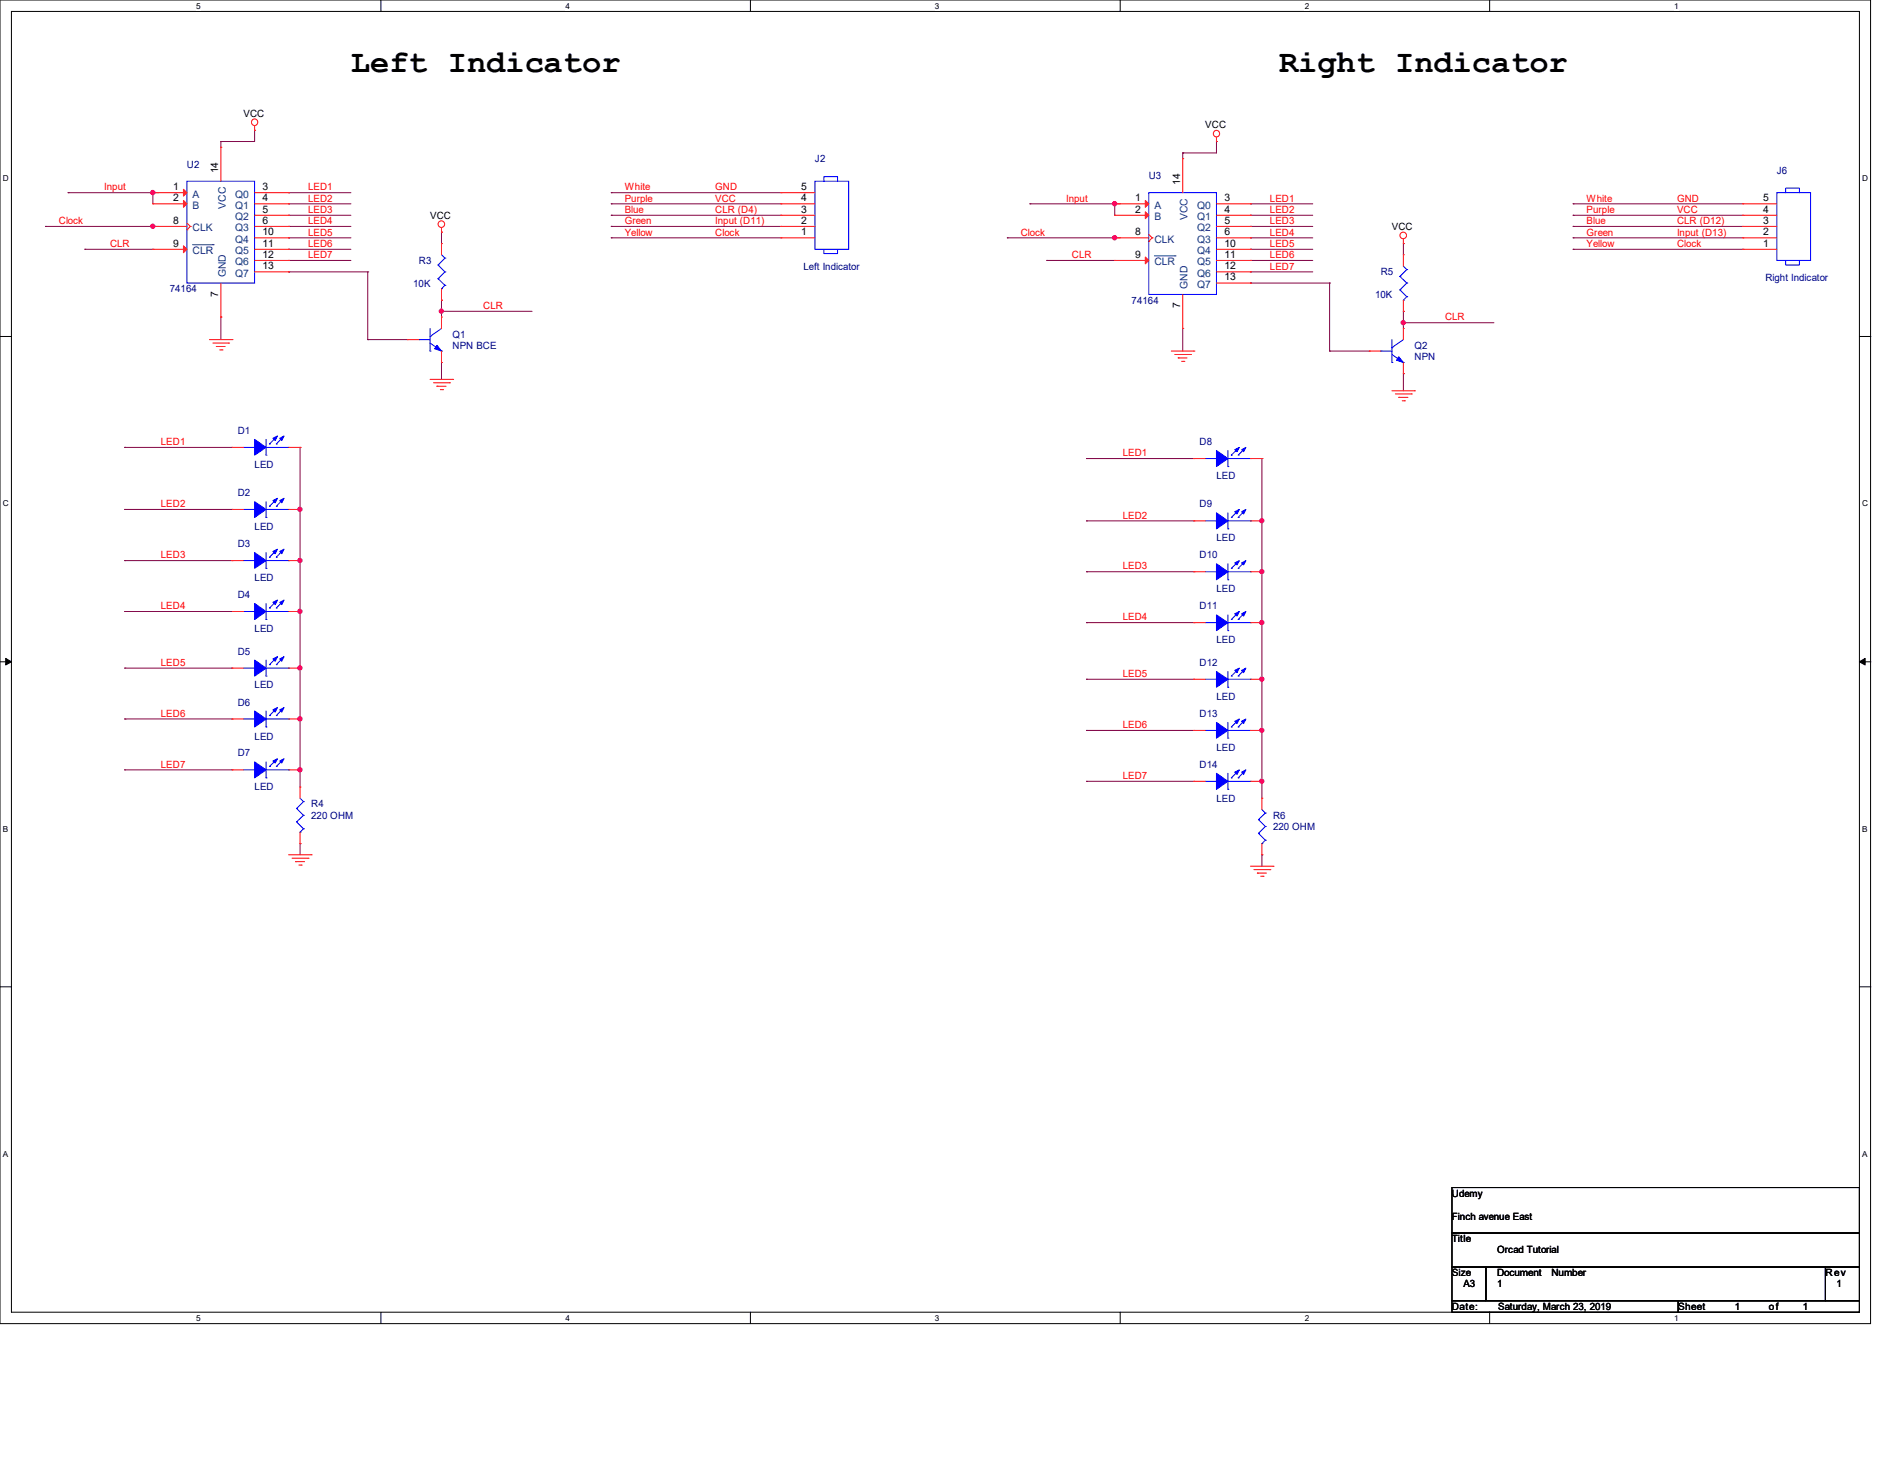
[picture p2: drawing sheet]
<svg xmlns="http://www.w3.org/2000/svg" width="279mm" height="216mm" viewBox="0 0 279 216" stroke-linecap="round" stroke-linejoin="round" font-family="sans-serif">
<path d="M0 0h277.1v196h-277.1zM1.7 1.7h273.8v192.6h-273.8z" fill="none" stroke="#000" stroke-width=".15"/>
<g fill="#fff">
<path d="M29 .2h.7v1.3h-.7z"/>
<path d="M29 194.5h.7v1.3h-.7z"/>
</g>
<path d="M56.4 0v1.7M56.4 194.3v1.7" fill="none" stroke="#000" stroke-width=".15"/>
<g fill="#fff">
<path d="M83.8 .2h.6v1.3h-.6z"/>
<path d="M83.8 194.5h.6v1.3h-.6z"/>
</g>
<path d="M111.2 0v1.7M111.2 194.3v1.7" fill="none" stroke="#000" stroke-width=".15"/>
<g fill="#fff">
<path d="M138.5 .2h.6v1.3h-.6z"/>
<path d="M138.5 194.5h.6v1.3h-.6z"/>
</g>
<path d="M165.9 0v1.7M165.9 194.3v1.7" fill="none" stroke="#000" stroke-width=".15"/>
<g fill="#fff">
<path d="M193.3 .2h.6v1.3h-.6z"/>
<path d="M193.3 194.5h.6v1.3h-.6z"/>
</g>
<path d="M220.7 0v1.7M220.7 194.3v1.7" fill="none" stroke="#000" stroke-width=".15"/>
<g fill="#fff">
<path d="M248 .2h.7v1.3h-.7z"/>
<path d="M248 194.5h.7v1.3h-.7z"/>
<path d="M.4 25.7h.9v1.4h-.9z"/>
<path d="M275.9 25.7h.8v1.4h-.8z"/>
<path d="M.4 73.9h.9v1.3h-.9z"/>
<path d="M275.9 73.9h.8v1.3h-.8z"/>
</g>
<path d="M0 49.8h1.7M275.5 49.8h1.7" fill="none" stroke="#000" stroke-width=".15"/>
<g fill="#fff">
<path d="M.4 122h.8v1.4h-.8z"/>
<path d="M275.9 122h.7v1.4h-.7z"/>
</g>
<path d="M0 98h1.7M275.5 98h1.7" fill="none" stroke="#000" stroke-width=".15"/>
<path d="M.8 97.5l.9 .5-.9 .5zM275.5 98l.8-.5v1z" fill="#000" stroke="#000" stroke-width=".15"/>
<g fill="#fff">
<path d="M.4 170.2h.8v1.3h-.8z"/>
<path d="M275.9 170.2h.7v1.3h-.7z"/>
</g>
<path d="M0 146.1h1.7M275.5 146.1h1.7M215.1 175.9h60.4v6.7h-60.4zM215.1 182.6h60.4v5h-60.4zM215.1 187.6h5v5h-5zM215.1 192.6h33.5v1.7h-33.5zM220.1 187.6h50.3v5h-50.3zM248.6 192.6h26.9v1.7h-26.9zM270.4 187.6h5.1v5h-5.1z" fill="none" stroke="#000" stroke-width=".15"/>
<g fill="none" stroke="#800040" stroke-width=".15">
<path d="M37.7 19.3h.1M37.7 19.3v1.7h-5M6.7 33.5h.1M6.7 33.5h16.8M10.1 28.5h.1M10.1 28.5h13.4M12.6 36.9h.1M12.6 36.9h10M22.6 28.5h.1M22.6 33.5h.1M22.6 28.5v1.7M32.7 21h.1"/>
<path d="M32.7 21v.8M42.8 28.5h.1M42.8 30.2h.1M42.8 31.9h.1M42.8 33.5h.1M42.8 35.2h.1M42.8 36.9h.1M42.8 38.6h.1M42.8 28.5h9.2M42.8 30.2h9.2M42.8 31.9h9.2M42.8 33.5h9.2"/>
<path d="M42.8 35.2h9.2M42.8 36.9h9.2M42.8 38.6h9.2M65.4 34.4h.1M65.4 34.4v1.7M90.6 28.5h.1M90.6 30.2h.1M90.6 31.9h.1M90.6 33.5h.1M90.6 35.2h.1M90.6 28.5h25.1M90.6 30.2h25.1"/>
<path d="M90.6 31.9h25.1M90.6 33.5h25.1M90.6 35.2h25.1M149.2 35.2h.1M149.2 35.2h16.8M152.6 30.2h.1M152.6 30.2h13.4M155.1 38.6h.1M155.1 38.6h10M165.1 30.2h.1M165.1 35.2h.1M165.1 30.2v1.7"/>
<path d="M175.2 22.6h.1M175.2 22.6v.9M180.2 21h.1M180.2 21v1.6h-5M185.3 30.2h.1M185.3 31.9h.1M185.3 33.5h.1M185.3 35.2h.1M185.3 36.9h.1M185.3 38.6h.1M185.3 30.2h9.2M185.3 31.9h9.2"/>
<path d="M185.3 33.5h9.2M185.3 35.2h9.2M185.3 36.9h9.2M185.3 38.6h9.2M207.9 36.1h.1M207.9 36.1v1.6M233 30.2h.1M233 31.9h.1M233 33.5h.1M233 35.2h.1M233 36.9h.1M233 30.2h25.2"/>
<path d="M233 31.9h25.2M233 33.5h25.2M233 35.2h25.2M233 36.9h25.2M32.7 46.9h.1M32.7 46.9v3.4M42.8 40.3h.1M42.8 40.3h11.7M54.5 40.3h.1M54.5 50.3h.1M54.5 40.3v10M54.5 50.3h5.9"/>
<path d="M65.4 44.4h.1M65.4 46.1h.1M65.4 53.7h.1M65.4 44.4v2.5M65.4 53.7v2.5M65.4 46.1h13.4M175.2 48.6h.1M175.2 48.6v3.4M185.3 40.3h.1M185.3 41.9h.1M185.3 40.3h9.2M185.3 41.9h11.7"/>
<path d="M197 41.9h.1M197 52h.1M197 41.9v10.1M197 52h5.9M207.9 46.1h.1M207.9 47.8h.1M207.9 55.3h.1M207.9 46.1v2.5M207.9 55.3v2.6M207.9 47.8h13.4M18.5 66.3h.1M18.5 75.4h.1"/>
<path d="M18.5 66.3h15.9M18.5 75.4h15.9M44.4 66.3h.1M44.4 75.4h.1M44.4 66.3v50.2M161 67.9h.1M161 77.1h.1M161 67.9h15.9M161 77.1h15.9M186.9 67.9h.1M186.9 77.1h.1M186.9 67.9v50.3"/>
<path d="M18.5 83h.1M18.5 90.6h.1M18.5 98.9h.1M18.5 83h15.9M18.5 90.6h15.9M18.5 98.9h15.9M44.4 83h.1M44.4 90.6h.1M44.4 98.9h.1M161 84.7h.1M161 92.2h.1M161 84.7h15.9"/>
<path d="M161 92.2h15.9M186.9 84.7h.1M186.9 92.2h.1M18.5 106.5h.1M18.5 114h.1M18.5 106.5h15.9M18.5 114h15.9M44.4 106.5h.1M44.4 114h.1M161 100.6h.1M161 108.2h.1M161 115.7h.1"/>
<path d="M161 100.6h15.9M161 108.2h15.9M161 115.7h15.9M186.9 100.6h.1M186.9 108.2h.1M186.9 115.7h.1M44.4 124.9h.1M44.4 124.9v1.7M186.9 126.6h.1M186.9 126.6v1.7"/>
</g>
<g fill="#f0f" stroke="#f0f" stroke-width=".15">
<circle cx="65.4" cy="46.1" r=".32"/>
<circle cx="44.4" cy="75.4" r=".32"/>
<circle cx="44.4" cy="90.5" r=".32"/>
<circle cx="44.4" cy="83" r=".32"/>
<circle cx="44.4" cy="106.4" r=".32"/>
<circle cx="44.4" cy="98.9" r=".32"/>
<circle cx="44.4" cy="114" r=".32"/>
<circle cx="22.6" cy="33.5" r=".32"/>
<circle cx="22.6" cy="28.5" r=".32"/>
<circle cx="165.1" cy="30.2" r=".32"/>
<circle cx="165.1" cy="35.2" r=".32"/>
<circle cx="207.9" cy="47.8" r=".32"/>
<circle cx="186.9" cy="77.1" r=".32"/>
<circle cx="186.9" cy="84.6" r=".32"/>
<circle cx="186.9" cy="100.6" r=".32"/>
<circle cx="186.9" cy="92.2" r=".32"/>
<circle cx="186.9" cy="115.7" r=".32"/>
<circle cx="186.9" cy="108.1" r=".32"/>
</g>
<g fill="none" stroke="#f00" stroke-width=".15">
<path d="M37.7 19.3h.1M37.7 18.6v.7M22.6 28.5h.1M22.6 30.2h.1M22.6 33.5h.1M22.6 36.9h.1M22.6 33.5h5.1M22.6 30.2h5.1M22.6 28.5h5.1M22.6 36.9h5.1M27.7 34h.1M27.7 33l.5 .5"/>
<path d="M28.2 33.5h.1M28.2 33.5l-.5 .5M32.7 21.8h.1M32.7 21.8v5M37.7 35.2h5.1M37.7 33.5h5.1M37.7 31.9h5.1M37.7 30.2h5.1M37.7 28.5h5.1M37.7 36.9h5.1M37.7 38.6h5.1M42.8 28.5h.1"/>
<path d="M42.8 30.2h.1M42.8 31.9h.1M42.8 33.5h.1M42.8 35.2h.1M42.8 36.9h.1M42.8 38.6h.1M65.4 34.4h.1M65.4 36.1h.1M65.4 33.7v.7M65.4 36.1v1.6M115.7 35.2h.1M115.7 33.5h.1"/>
<path d="M115.7 31.9h.1M115.7 30.2h.1M115.7 28.5h.1M115.7 35.2h5M115.7 33.5h5M115.7 31.9h5M115.7 30.2h5M115.7 28.5h5M165.1 30.2h.1M165.1 31.9h.1M165.1 35.2h.1M165.1 38.6h.1"/>
<path d="M165.1 35.2h5.1M165.1 31.9h5.1M165.1 30.2h5.1M165.1 38.6h5.1M170.2 35.7h.1M170.2 34.7l.5 .5M170.7 35.2h.1M170.7 35.2l-.5 .5M175.2 23.5h.1M175.2 23.5v5M180.2 21h.1M180.2 20.3v.7"/>
<path d="M180.2 35.2h5.1M180.2 33.5h5.1M180.2 31.9h5.1M180.2 30.2h5.1M180.2 36.9h5.1M180.2 38.6h5.1M185.3 30.2h.1M185.3 31.9h.1M185.3 33.5h.1M185.3 35.2h.1M185.3 36.9h.1M185.3 38.6h.1"/>
<path d="M207.9 36.1h.1M207.9 37.7h.1M207.9 35.4v.7M207.9 37.7v1.7M258.2 36.9h.1M258.2 35.2h.1M258.2 33.5h.1M258.2 31.9h.1M258.2 30.2h.1M258.2 35.2h5M258.2 33.5h5M258.2 31.9h5"/>
<path d="M258.2 30.2h5M258.2 36.9h5M31 50.3h3.4M31.5 50.8h2.4M32 51.3h.1M32 51.3h1.4M32.6 51.8h.3M32.7 46.9h.1M32.7 41.9v5M32.9 51.8h.1M33.9 50.8h.1M34.4 50.3h.1"/>
<path d="M37.7 40.3h5.1M42.8 40.3h.1M60.4 50.3h.1M60.4 50.3h1.7M63.7 56.2h3.4M64.2 56.7h2.4M64.7 57.2h.1M64.7 57.2h1.4M65.2 57.7h.4M65.4 46.9h.1M65.4 53.7h.1M65.4 44.4h.1"/>
<path d="M65.4 42.8v1.6M65.4 46.9v1.7M65.4 52v1.7M65.6 57.7h.1M66.6 56.7h.1M67.1 56.2h.1M173.5 52h3.4M174 52.5h2.4M174.5 53h.1M174.5 53h1.4M175 53.5h.4M175.2 48.6h.1"/>
<path d="M175.2 43.6v5M175.4 53.5h.1M176.4 52.5h.1M176.9 52h.1M180.2 40.3h5.1M180.2 41.9h5.1M185.3 40.3h.1M185.3 41.9h.1M202.9 52h.1M202.9 52h1.7M206.2 57.9h3.3M206.7 58.3h2.4"/>
<path d="M207.2 58.8h.1M207.2 58.8h1.4M207.7 59.4h.4M207.9 46.1h.1M207.9 48.6h.1M207.9 55.3h.1M207.9 44.4v1.7M207.9 48.6v1.7M207.9 53.7v1.6M208.1 59.4h.1M209.1 58.3h.1M209.5 57.9h.1"/>
<path d="M34.4 66.3h.1M34.4 75.4h.1M34.4 66.3h1.7M34.4 75.4h1.7M42.8 66.3h1.6M42.8 75.4h1.6M44.4 66.3h.1M44.4 75.4h.1M176.9 67.9h.1M176.9 77.1h.1M176.9 67.9h1.7M176.9 77.1h1.7"/>
<path d="M185.3 67.9h1.6M185.3 77.1h1.6M186.9 67.9h.1M186.9 77.1h.1M34.4 83h.1M34.4 90.6h.1M34.4 98.9h.1M34.4 83h1.7M34.4 90.6h1.7M34.4 98.9h1.7M42.8 83h1.6M42.8 90.6h1.6"/>
<path d="M42.8 98.9h1.6M44.4 83h.1M44.4 90.6h.1M44.4 98.9h.1M176.9 84.7h.1M176.9 92.2h.1M176.9 84.7h1.7M176.9 92.2h1.7M185.3 84.7h1.6M185.3 92.2h1.6M186.9 84.7h.1M186.9 92.2h.1"/>
<path d="M34.4 114h.1M34.4 106.5h.1M34.4 114h1.7M34.4 106.5h1.7M42.8 114h1.6M42.8 106.5h1.6M44.4 114h.1M44.4 116.5h.1M44.4 106.5h.1M44.4 116.5v1.7M176.9 100.6h.1M176.9 108.2h.1"/>
<path d="M176.9 115.7h.1M176.9 100.6h1.7M176.9 108.2h1.7M176.9 115.7h1.7M185.3 100.6h1.6M185.3 108.2h1.6M185.3 115.7h1.6M186.9 100.6h.1M186.9 108.2h.1M186.9 115.7h.1M186.9 118.2h.1M186.9 118.2v1.7"/>
<path d="M42.8 126.6h3.3M43.3 127.1h2.3M43.8 127.6h.1M43.8 127.6h1.3M44.3 128.1h.3M44.4 124.9h.1M44.4 123.2v1.7M44.6 128.1h.1M45.6 127.1h.1M46.1 126.6h.1M185.3 128.3h3.3M185.8 128.8h2.3"/>
<path d="M186.3 129.3h.1M186.3 129.3h1.3M186.8 129.8h.3M186.9 126.6h.1M186.9 124.9v1.7M187.1 129.8h.1M188.1 128.8h.1M188.6 128.3h.1"/>
<circle cx="37.7" cy="18.1" r=".48"/>
<circle cx="180.2" cy="19.8" r=".48"/>
<circle cx="65.4" cy="33.2" r=".49"/>
<circle cx="207.9" cy="34.9" r=".49"/>
</g>
<g fill="none" stroke="#00f" stroke-width=".15">
<path d="M27.7 26.8h10v15.1h-10zM64.9 39.2h.1M64.9 39.2l1 1.1M65.4 37.7l.5 .5M65.9 38.2h.1M65.9 38.2l-1 1M120.7 26.8h5v10.1h-5zM122 36.9v.6h2.1v-.6M122 26.8v-.6h2.1v.6M170.2 28.5h10v15.1h-10zM207.9 39.4l.5 .5M208.4 39.9h.1"/>
<path d="M208.4 39.9l-1 1M263.2 28.5h5v10.1h-5zM264.5 38.6v.6h2.1v-.6M264.5 28.5v-.6h2.1v.6M62.1 50.3h.1M62.1 50.3h1.6M63.7 49.8h.1M63.7 52h.1M63.7 50.8l1.7 1.2M63.7 48.6v3.4M64.9 41.3h.1M64.9 41.3l1 .9"/>
<path d="M65.4 52h.1M65.4 42.8h.1M65.4 48.6l-1.7 1.2M65.9 40.3h.1M65.9 42.2h.1M65.9 40.3l-1 1M65.9 42.2l-.5 .6M204.6 52h.1M204.6 52h1.6M206.2 51.5h.1M206.2 53.7h.1M206.2 52.5l1.7 1.2"/>
<path d="M206.2 50.3v3.4M207.4 40.9h.1M207.4 42.9h.1M207.4 40.9l1 1M207.4 42.9l1 1M207.9 44.4h.1M207.9 53.7h.1M207.9 50.3l-1.7 1.2M208.4 41.9h.1M208.4 43.9h.1M208.4 41.9l-1 1M208.4 43.9l-.5 .5"/>
<path d="M36.1 66.3h1.6M36.1 75.4h1.6M37.7 66.3h.1M37.7 75.4h.1M39.4 67.4h.1M39.4 76.6h.1M39.4 65.1v2.3M39.4 74.3v2.3M39.4 66.3h3.4M39.4 75.4h3.4M39.9 65.7h.1M39.9 75h.1"/>
<path d="M40.9 65.7h.1M40.9 75h.1M40.9 64.7l-1 1M40.9 74l-1 1M41.9 64.7l-1 1M41.9 74l-1 1M42.8 66.3h.1M42.8 75.4h.1M178.6 67.9h1.6M178.6 77.1h1.6M180.2 67.9h.1M180.2 77.1h.1"/>
<path d="M181.9 69.1h.1M181.9 78.3h.1M181.9 66.7v2.4M181.9 75.9v2.4M181.9 67.9h3.4M181.9 77.1h3.4M182.4 67.4h.1M182.4 76.6h.1M183.4 67.4h.1M183.4 76.6h.1M183.4 66.4l-1 1M183.4 75.6l-1 1"/>
<path d="M184.4 66.4l-1 1M184.4 75.6l-1 1M185.3 67.9h.1M185.3 77.1h.1M36.1 83h1.6M36.1 90.6h1.6M36.1 98.9h1.6M37.7 83h.1M37.7 90.6h.1M37.7 98.9h.1M39.4 84.2h.1M39.4 91.7h.1"/>
<path d="M39.4 81.8v2.4M39.4 89.4v2.3M39.4 97.7v2.4M39.4 83h3.4M39.4 90.6h3.4M39.4 98.9h3.4M39.9 82.5h.1M39.9 90h.1M39.9 98.4h.1M40.9 82.5h.1M40.9 90h.1M40.9 98.4h.1"/>
<path d="M40.9 81.5l-1 1M40.9 89l-1 1M40.9 97.4l-1 1M41.9 81.5l-1 1M41.9 89l-1 1M41.9 97.4l-1 1M42.8 83h.1M42.8 90.6h.1M42.8 98.9h.1M178.6 84.7h1.6M178.6 92.2h1.6M180.2 84.7h.1"/>
<path d="M180.2 92.2h.1M181.9 85.9h.1M181.9 93.4h.1M181.9 83.5v2.4M181.9 91.1v2.3M181.9 99.4v2.4M181.9 84.7h3.4M181.9 92.2h3.4M182.4 84.2h.1M182.4 91.7h.1M183.4 84.2h.1M183.4 91.7h.1"/>
<path d="M183.4 99.1l-1 1M183.4 83.2l-1 1M183.4 90.7l-1 1M184.4 99.1l-1 1M184.4 83.2l-1 1M184.4 90.7l-1 1M185.3 84.7h.1M185.3 92.2h.1M36.1 114h1.6M36.1 106.5h1.6M37.7 114h.1M37.7 106.5h.1"/>
<path d="M39.4 115.2h.1M39.4 100.1h.1M39.4 107.7h.1M39.4 105.3v2.4M39.4 112.8v2.4M39.4 114h3.4M39.4 106.5h3.4M39.9 113.5h.1M39.9 106h.1M40.9 113.5h.1M40.9 106h.1M40.9 112.5l-1 1"/>
<path d="M40.9 104.9l-1 1.1M41.9 112.5l-1 1M41.9 104.9l-1 1.1M42.8 114h.1M42.8 106.5h.1M43.9 119.7h.1M43.9 119.7l1.1 1M44.4 118.2l.6 .5M45 118.7h.1M45 118.7l-1.1 1M178.6 100.6h1.6M178.6 108.2h1.6"/>
<path d="M178.6 115.7h1.6M180.2 100.6h.1M180.2 108.2h.1M180.2 115.7h.1M181.9 101.8h.1M181.9 109.3h.1M181.9 116.9h.1M181.9 107v2.3M181.9 114.5v2.4M181.9 100.6h3.4M181.9 108.2h3.4M181.9 115.7h3.4"/>
<path d="M182.4 100.1h.1M182.4 107.7h.1M182.4 115.2h.1M183.4 100.1h.1M183.4 107.7h.1M183.4 115.2h.1M183.4 106.6l-1 1.1M183.4 114.2l-1 1M184.4 106.6l-1 1.1M184.4 114.2l-1 1M185.3 100.6h.1M185.3 108.2h.1"/>
<path d="M185.3 115.7h.1M186.9 119.9l.6 .5M43.9 121.7h.1M43.9 121.7l1.1 1M44.4 123.2h.1M45 120.7h.1M45 122.7h.1M45 120.7l-1.1 1M45 122.7l-.6 .5M186.4 121.4h.1M186.4 123.4h.1M186.4 121.4l1.1 1"/>
<path d="M186.4 123.4l1.1 1M186.9 124.9h.1M187.5 120.4h.1M187.5 122.4h.1M187.5 124.4h.1M187.5 120.4l-1.1 1M187.5 122.4l-1.1 1M187.5 124.4l-.6 .5"/>
</g>
<g fill="#f00" stroke="#f00" stroke-width=".15">
<path d="M27.2 28l.5 .5-.5 .5z"/>
<path d="M27.2 29.7l.5 .5-.5 .5z"/>
<path d="M27.2 36.4l.5 .5-.5 .5z"/>
<path d="M169.7 29.7l.5 .5-.5 .5z"/>
<path d="M169.7 31.4l.5 .5-.5 .5z"/>
<path d="M169.7 38.1l.5 .5-.5 .5z"/>
</g>
<path d="M28.5 36.2h3.1M31.6 36.2h.1M171 37.9h3.1M174.1 37.9h.1" fill="none" stroke="#004080" stroke-width=".15"/>
<g fill="#00f" stroke="#00f" stroke-width=".15">
<path d="M64.7 51.1l.7 .9-1-.4z"/>
<path d="M207.2 52.8l.7 .9-1-.4z"/>
<path d="M180.2 66.7l1.7 1.2-1.7 1.2z" fill-rule="evenodd"/>
<path d="M183.9 66.6l.7-.3-.4 .6z" fill-rule="evenodd"/>
<path d="M182.9 66.6l.7-.3-.3 .6z" fill-rule="evenodd"/>
<path d="M180.2 99.4l1.7 1.2-1.7 1.2z" fill-rule="evenodd"/>
<path d="M183.9 99.3l.7-.4-.4 .7z" fill-rule="evenodd"/>
<path d="M182.9 99.3l.7-.4-.3 .7z" fill-rule="evenodd"/>
<path d="M37.7 81.8l1.7 1.2-1.7 1.2z" fill-rule="evenodd"/>
<path d="M41.4 81.7l.7-.4-.4 .7z" fill-rule="evenodd"/>
<path d="M40.4 81.7l.7-.4-.3 .7z" fill-rule="evenodd"/>
<path d="M37.7 112.8l1.7 1.2-1.7 1.2z" fill-rule="evenodd"/>
<path d="M41.4 112.7l.7-.3-.4 .6z" fill-rule="evenodd"/>
<path d="M40.4 112.7l.7-.3-.3 .6z" fill-rule="evenodd"/>
<path d="M180.2 75.9l1.7 1.2-1.7 1.2z" fill-rule="evenodd"/>
<path d="M183.9 75.8l.7-.4-.4 .7z" fill-rule="evenodd"/>
<path d="M182.9 75.8l.7-.4-.3 .7z" fill-rule="evenodd"/>
<path d="M180.2 107l1.7 1.2-1.7 1.1z" fill-rule="evenodd"/>
<path d="M183.9 106.8l.7-.3-.4 .6z" fill-rule="evenodd"/>
<path d="M182.9 106.8l.7-.3-.3 .6z" fill-rule="evenodd"/>
<path d="M37.7 89.4l1.7 1.2-1.7 1.1z" fill-rule="evenodd"/>
<path d="M41.4 89.2l.7-.3-.4 .6z" fill-rule="evenodd"/>
<path d="M40.4 89.2l.7-.3-.3 .6z" fill-rule="evenodd"/>
<path d="M180.2 83.5l1.7 1.2-1.7 1.2z" fill-rule="evenodd"/>
<path d="M183.9 83.4l.7-.4-.4 .7z" fill-rule="evenodd"/>
<path d="M182.9 83.4l.7-.4-.3 .7z" fill-rule="evenodd"/>
<path d="M37.7 65.1l1.7 1.2-1.7 1.1z" fill-rule="evenodd"/>
<path d="M41.4 64.9l.7-.3-.4 .6z" fill-rule="evenodd"/>
<path d="M40.4 64.9l.7-.3-.3 .6z" fill-rule="evenodd"/>
<path d="M180.2 114.5l1.7 1.2-1.7 1.2z" fill-rule="evenodd"/>
<path d="M183.9 114.3l.7-.3-.4 .7z" fill-rule="evenodd"/>
<path d="M182.9 114.3l.7-.3-.3 .7z" fill-rule="evenodd"/>
<path d="M37.7 97.7l1.7 1.2-1.7 1.2z" fill-rule="evenodd"/>
<path d="M41.4 97.6l.7-.4-.4 .7z" fill-rule="evenodd"/>
<path d="M40.4 97.6l.7-.4-.3 .7z" fill-rule="evenodd"/>
<path d="M180.2 91.1l1.7 1.1-1.7 1.2z" fill-rule="evenodd"/>
<path d="M183.9 90.9l.7-.3-.4 .6z" fill-rule="evenodd"/>
<path d="M182.9 90.9l.7-.3-.3 .6z" fill-rule="evenodd"/>
<path d="M37.7 74.3l1.7 1.1-1.7 1.2z" fill-rule="evenodd"/>
<path d="M41.4 74.1l.7-.3-.4 .7z" fill-rule="evenodd"/>
<path d="M40.4 74.1l.7-.3-.3 .7z" fill-rule="evenodd"/>
<path d="M37.7 105.3l1.7 1.2-1.7 1.2z" fill-rule="evenodd"/>
<path d="M41.4 105.1l.7-.3-.4 .7z" fill-rule="evenodd"/>
<path d="M40.4 105.1l.7-.3-.3 .7z" fill-rule="evenodd"/>
</g>
<g font-size="4.8">
<text x="52" y="10.7">Left Indicator</text>
<text x="189.5" y="10.7">Right Indicator</text>
</g>
<g font-size="1.5">
<text x="36.1" y="17.3">VCC</text>
<text x="178.6" y="19">VCC</text>
<text x="25.7" y="28.2">1</text>
<text x="25.7" y="29.8">2</text>
<text x="32.3" y="25.7" transform="rotate(-90 32.3 25.7)">14</text>
<text x="38.9" y="28.2">3</text>
<text x="38.9" y="29.8">4</text>
<text x="118.7" y="29.8">4</text>
<text x="118.7" y="28.2">5</text>
<text x="168.1" y="29.8">1</text>
<text x="174.8" y="27.3" transform="rotate(-90 174.8 27.3)">14</text>
<text x="181.4" y="29.8">3</text>
<text x="261.2" y="29.8">5</text>
<text x="25.7" y="33.1">8</text>
<text x="38.9" y="31.5">5</text>
<text x="38.9" y="33.1">6</text>
<text x="38.9" y="34.8">10</text>
<text x="63.7" y="32.4">VCC</text>
<text x="118.7" y="34.8">1</text>
<text x="118.7" y="33.1">2</text>
<text x="118.7" y="31.5">3</text>
<text x="168.1" y="31.5">2</text>
<text x="168.1" y="34.8">8</text>
<text x="181.4" y="31.5">4</text>
<text x="181.4" y="33.1">5</text>
<text x="181.4" y="34.8">6</text>
<text x="206.2" y="34.1">VCC</text>
<text x="261.2" y="34.8">2</text>
<text x="261.2" y="33.1">3</text>
<text x="261.2" y="31.5">4</text>
<text x="25.7" y="36.5">9</text>
<text x="38.9" y="36.5">11</text>
<text x="38.9" y="38.2">12</text>
<text x="38.9" y="39.9">13</text>
<text x="168.1" y="38.2">9</text>
<text x="181.4" y="36.5">10</text>
<text x="181.4" y="38.2">11</text>
<text x="181.4" y="39.9">12</text>
<text x="181.4" y="41.5">13</text>
<text x="261.2" y="36.5">1</text>
<text x="32.3" y="43.9" transform="rotate(-90 32.3 43.9)">7</text>
<text x="174.8" y="45.6" transform="rotate(-90 174.8 45.6)">7</text>
<text x="215.1" y="177.2">Udemy</text>
<text x="215.1" y="183.9">Title</text>
<text x="215.1" y="180.6">Finch avenue East</text>
<text x="221.8" y="185.6">Orcad Tutorial</text>
<text x="215.1" y="189">Size</text>
<text x="216.8" y="190.6">A3</text>
<text x="221.8" y="189">Document</text>
<text x="221.8" y="190.6">1</text>
<text x="229.8" y="189">Number</text>
<text x="270.4" y="189">Rev</text>
<text x="272.1" y="190.6">1</text>
<text x="215.1" y="194">Date:</text>
<text x="222" y="194">Saturday, March 23, 2019</text>
<text x="248.6" y="194">Sheet</text>
<text x="257" y="194">1</text>
<text x="262" y="194">of</text>
<text x="267.1" y="194">1</text>
</g>
<g font-size="1.5" fill="#f00">
<text x="15.5" y="28.2">Input</text>
<text x="45.6" y="28.2">LED1</text>
<text x="45.6" y="29.8">LED2</text>
<text x="92.5" y="28.2">White</text>
<text x="92.5" y="29.8">Purple</text>
<text x="106" y="28.2">GND</text>
<text x="106" y="29.8">VCC</text>
<text x="157.9" y="29.8">Input</text>
<text x="188.1" y="29.8">LED1</text>
<text x="235" y="29.8">White</text>
<text x="248.5" y="29.8">GND</text>
<text x="8.7" y="33.2">Clock</text>
<text x="45.6" y="31.5">LED3</text>
<text x="45.6" y="33.2">LED4</text>
<text x="45.6" y="34.9">LED5</text>
<text x="92.5" y="31.5">Blue</text>
<text x="92.5" y="33.2">Green</text>
<text x="92.5" y="34.9">Yellow</text>
<text x="106" y="31.5">CLR (D4)</text>
<text x="106" y="33.2">Input (D11)</text>
<text x="106" y="34.9">Clock</text>
<text x="151.2" y="34.9">Clock</text>
<text x="188.1" y="31.5">LED2</text>
<text x="188.1" y="33.2">LED3</text>
<text x="188.1" y="34.9">LED4</text>
<text x="235" y="31.5">Purple</text>
<text x="235" y="33.2">Blue</text>
<text x="235" y="34.9">Green</text>
<text x="248.5" y="31.5">VCC</text>
<text x="248.5" y="33.2">CLR (D12)</text>
<text x="248.5" y="34.9">Input (D13)</text>
<text x="16.3" y="36.6">CLR</text>
<text x="45.6" y="36.6">LED6</text>
<text x="45.6" y="38.2">LED7</text>
<text x="158.8" y="38.2">CLR</text>
<text x="188.1" y="36.6">LED5</text>
<text x="188.1" y="38.2">LED6</text>
<text x="188.1" y="39.9">LED7</text>
<text x="235" y="36.6">Yellow</text>
<text x="248.5" y="36.6">Clock</text>
<text x="71.6" y="45.8">CLR</text>
<text x="214.1" y="47.5">CLR</text>
<text x="23.8" y="65.9">LED1</text>
<text x="166.3" y="67.6">LED1</text>
<text x="23.8" y="75.1">LED2</text>
<text x="166.3" y="76.8">LED2</text>
<text x="23.8" y="82.7">LED3</text>
<text x="166.3" y="84.3">LED3</text>
<text x="23.8" y="90.2">LED4</text>
<text x="166.3" y="91.9">LED4</text>
<text x="23.8" y="98.6">LED5</text>
<text x="166.3" y="100.2">LED5</text>
<text x="23.8" y="106.1">LED6</text>
<text x="166.3" y="107.8">LED6</text>
<text x="23.8" y="113.7">LED7</text>
<text x="166.3" y="115.4">LED7</text>
</g>
<g font-size="1.5" fill="#000080">
<text x="27.7" y="24.8">U2</text>
<text x="120.7" y="24">J2</text>
<text x="170.2" y="26.5">U3</text>
<text x="263.2" y="25.7">J6</text>
<text x="62.1" y="39.1">R3</text>
<text x="119" y="39.9">Left Indicator</text>
<text x="204.6" y="40.8">R5</text>
<text x="261.5" y="41.6">Right Indicator</text>
<text x="25.1" y="43.3">74164</text>
<text x="61.2" y="42.5">10K</text>
<text x="167.6" y="45">74164</text>
<text x="203.7" y="44.1">10K</text>
<text x="67.1" y="50">Q1</text>
<text x="67.1" y="51.6">NPN BCE</text>
<text x="209.6" y="51.6">Q2</text>
<text x="209.6" y="53.3">NPN</text>
<text x="35.2" y="64.2">D1</text>
<text x="177.7" y="65.9">D8</text>
<text x="37.7" y="69.3">LED</text>
<text x="180.2" y="71">LED</text>
<text x="35.2" y="73.4">D2</text>
<text x="177.7" y="75.1">D9</text>
<text x="35.2" y="81">D3</text>
<text x="37.7" y="78.5">LED</text>
<text x="177.7" y="82.7">D10</text>
<text x="180.2" y="80.2">LED</text>
<text x="35.2" y="88.6">D4</text>
<text x="37.7" y="86">LED</text>
<text x="180.2" y="87.7">LED</text>
<text x="37.7" y="93.6">LED</text>
<text x="177.7" y="90.2">D11</text>
<text x="180.2" y="95.3">LED</text>
<text x="35.2" y="96.9">D5</text>
<text x="37.7" y="101.9">LED</text>
<text x="177.7" y="98.6">D12</text>
<text x="35.2" y="104.5">D6</text>
<text x="177.7" y="106.1">D13</text>
<text x="180.2" y="103.6">LED</text>
<text x="35.2" y="112">D7</text>
<text x="37.7" y="109.5">LED</text>
<text x="177.7" y="113.7">D14</text>
<text x="180.2" y="111.2">LED</text>
<text x="37.7" y="117.1">LED</text>
<text x="46.1" y="119.6">R4</text>
<text x="180.2" y="118.7">LED</text>
<text x="46.1" y="121.2">220 OHM</text>
<text x="188.6" y="121.2">R6</text>
<text x="188.6" y="122.9">220 OHM</text>
</g>
<g font-size="1.5" fill="#004080">
<text x="28.5" y="29.3">A</text>
<text x="34.8" y="29.3">Q0</text>
<text x="28.5" y="30.9">B</text>
<text x="28.5" y="34.2">CLK</text>
<text x="33.4" y="30.9" transform="rotate(-90 33.4 30.9)">VCC</text>
<text x="34.8" y="30.9">Q1</text>
<text x="34.8" y="32.6">Q2</text>
<text x="34.8" y="34.2">Q3</text>
<text x="34.8" y="35.9">Q4</text>
<text x="171" y="30.9">A</text>
<text x="171" y="32.6">B</text>
<text x="171" y="35.9">CLK</text>
<text x="175.9" y="32.6" transform="rotate(-90 175.9 32.6)">VCC</text>
<text x="177.3" y="30.9">Q0</text>
<text x="177.3" y="32.6">Q1</text>
<text x="177.3" y="34.2">Q2</text>
<text x="177.3" y="35.9">Q3</text>
<text x="28.5" y="37.6">CLR</text>
<text x="33.4" y="41.1" transform="rotate(-90 33.4 41.1)">GND</text>
<text x="34.8" y="37.6">Q5</text>
<text x="34.8" y="39.3">Q6</text>
<text x="34.8" y="41">Q7</text>
<text x="171" y="39.3">CLR</text>
<text x="177.3" y="37.6">Q4</text>
<text x="177.3" y="39.3">Q5</text>
<text x="177.3" y="41">Q6</text>
<text x="175.9" y="42.8" transform="rotate(-90 175.9 42.8)">GND</text>
<text x="177.3" y="42.6">Q7</text>
</g>
<g font-size="1.2">
<text x="29" y="1.3">5</text>
<text x="83.8" y="1.3">4</text>
<text x="138.5" y="1.3">3</text>
<text x="193.3" y="1.3">2</text>
<text x="248" y="1.3">1</text>
<text x=".4" y="26.8">D</text>
<text x="275.9" y="26.8">D</text>
<text x=".4" y="75">C</text>
<text x="275.9" y="75">C</text>
<text x=".4" y="123.1">B</text>
<text x="275.9" y="123.1">B</text>
<text x=".4" y="171.3">A</text>
<text x="275.9" y="171.3">A</text>
<text x="29" y="195.6">5</text>
<text x="83.8" y="195.6">4</text>
<text x="138.5" y="195.6">3</text>
<text x="193.3" y="195.6">2</text>
<text x="248" y="195.6">1</text>
</g>
</svg>
